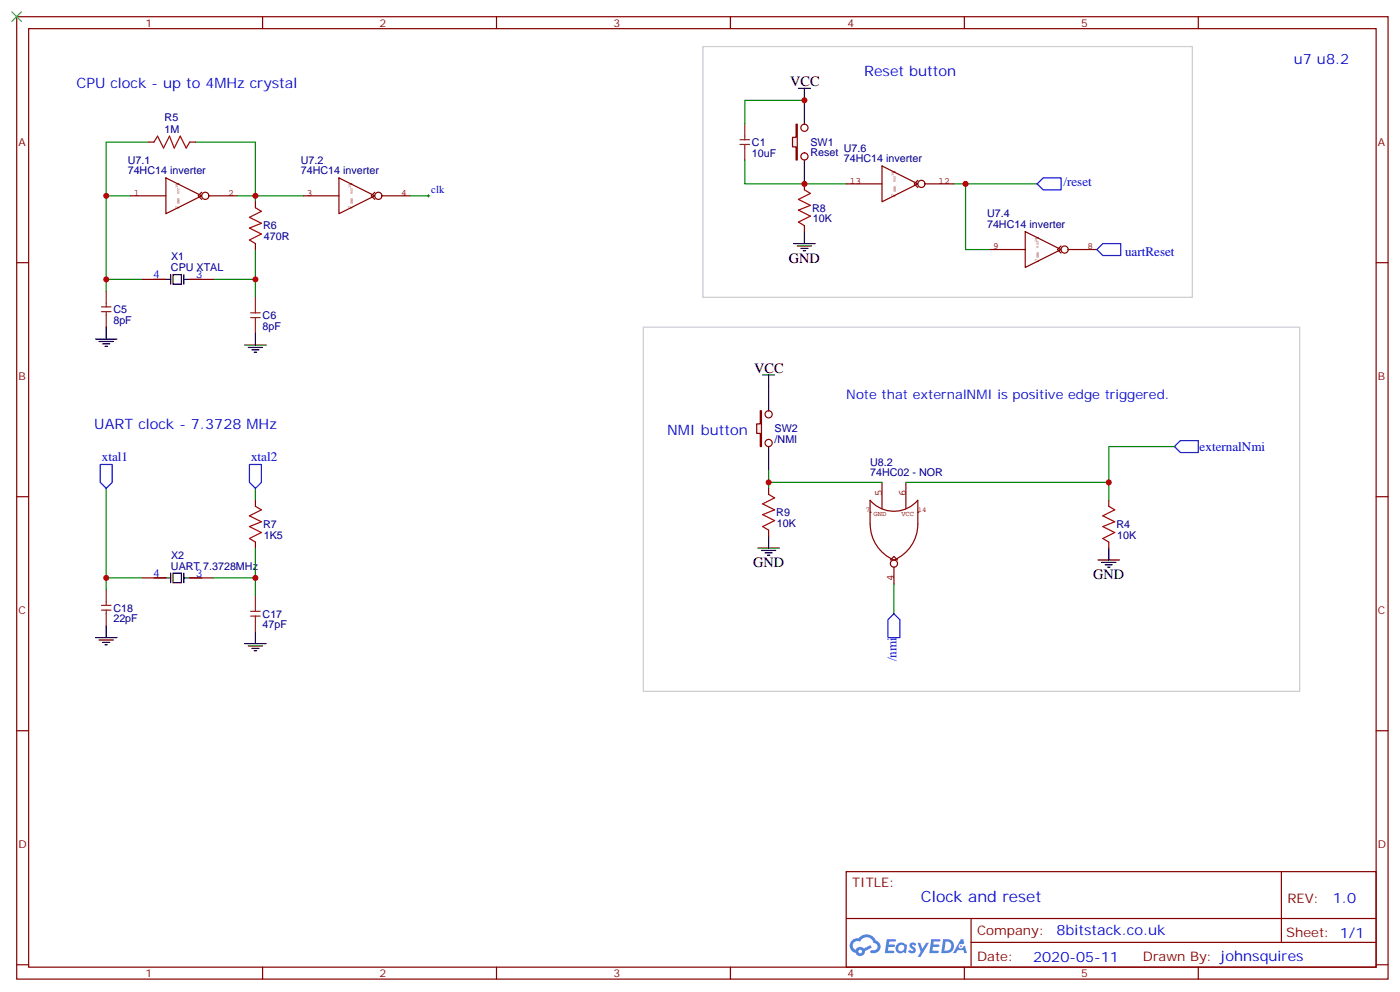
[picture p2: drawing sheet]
<svg xmlns="http://www.w3.org/2000/svg" width="414mm" height="293mm" viewBox="0 0 414 293" stroke-linecap="round" stroke-linejoin="round" font-family="sans-serif">
<g fill="none" stroke="#870000" stroke-width=".35">
<path d="M4.9 4.9h405.4v284.4h-405.4zM8.5 8.5h398.3v277.3h-398.3zM77.6 4.9v3.6M146.8 4.9v3.6M215.9 4.9v3.6M285 4.9v3.6M354.2 4.9v3.6M4.9 77.6h3.6M406.8 77.6h3.5M4.9 146.8h3.6M406.8 146.8h3.5M4.9 215.9h3.6"/>
<path d="M406.8 215.9h3.5M250.1 257.5h156.7v28.2h-156.7zM378.7 257.6l.1 20.8M250.2 271.4h156.4M287 278.4h119.6M287 271.4v14.1M4.9 285h3.6M77.6 285.7v3.6M146.8 285.7v3.6M215.9 285.7v3.6M285 285.7v3.6M354.2 285.7v3.6"/>
<path d="M406.8 285h3.5"/>
</g>
<g fill="#5487ff">
<path d="M269.1 278.7a1.22 1.22 0 0 1 1.7 .3l-.4 .5a.47 .47 0 0 0-.3-.4 .47 .47 0 0 0-.5 .2l.2 .3a1.14 1.14 0 0 1 .7 1.7 1.14 1.14 0 0 1-1.9 0l-.2-.2 .5-.5 .7 .4a.29 .29 0 0 0 .4-.3 .29 .29 0 0 0-.3-.3 1.04 1.04 0 0 1-.6-1.7z"/>
<path d="M262.1 277.5h2.4l.3 .1-.1 .5-1.9 .1-.1 .9h1.5l.4 .3-.4 .4h-1.6l-.2 1.1h1.8l.1 .3-.1 .4h-2.7z"/>
<path d="M275.3 277.5h2.3l.3 .1-.1 .5-1.8 .1-.1 .9h1.5l.3 .3-.4 .4h-1.5l-.2 1.1h1.7l.2 .3-.2 .4h-2.6z"/>
<path d="M284 277.5h.7l.3 1.2-.6 .3a.69 .69 0 0 0-1 .3 .69 .69 0 0 0 .5 1 .69 .69 0 0 0 .8-.6l.5-.3 .6 2.2h-.8l-.2-.9h-1.8l-.4 .9h-.9z"/>
<path d="M271.2 278.5h.8l.6 1.9 1.1-1.9h.9l-2.5 4.2h-.9l.9-1.5z"/>
<path d="M278.8 277.5l-.6 4.1h1.4a2.11 2.11 0 0 0 2.4-2.1 2.11 2.11 0 0 0-2.5-2zM279.5 278.2a1.39 1.39 0 0 1 1.7 1.4 1.39 1.39 0 0 1-1.8 1.3h-.3z"/>
<path d="M265.1 279.1a1.54 1.54 0 0 0-.1 2.1 1.54 1.54 0 0 0 2.2 .2l.6 .2 .3-2.3-.2-.2-.4-.1a1.49 1.49 0 0 0-2.4 .1zM265.4 280.1a.94 .94 0 0 1 1.8 0 .94 .94 0 0 1-1.8 0z"/>
<path d="M251.8 277.8a2.18 2.18 0 0 0 1.1 3.8 1.44 1.44 0 0 0 1.6 .9 1.44 1.44 0 0 0 1.2-1.5l2-1-.4-.7-2 .9a1.47 1.47 0 0 0-2.4 .5 1.39 1.39 0 0 1-.7-2 1.39 1.39 0 0 1 2-.5 2.12 2.12 0 0 1 2.2-1.3 2.12 2.12 0 0 1 1.9 1.7 1.14 1.14 0 0 1 1.1 1.4 1.14 1.14 0 0 1-1.7 .8 .43 .43 0 0 0-.5 .3 .43 .43 0 0 0 .4 .5 1.98 1.98 0 0 0 2.5-1.2 1.98 1.98 0 0 0-1.2-2.5 3.1 3.1 0 0 0-5.3-.7l-.8 .1zM253.7 281.1a.55 .55 0 0 1 1.1 0 .55 .55 0 0 1-1.1 0z"/>
<circle cx="284" cy="279.6" r=".26"/>
</g>
<path d="M126.3 57.9h.7M126.6 57.5v.7" fill="none" stroke="#000" stroke-width=".3"/>
<path d="M43.7 42h-12.3v44.1M57.9 42h17.6v17.6M75.5 57.9h14.1M75.5 73.7v14.1M31.4 82.6h10.6M63.1 82.6h12.4" fill="none" stroke="#008700" stroke-width=".35"/>
<path d="M30 92.1h2.8M30 90.7h2.8M31.4 86.1v4.6M31.4 92.1v4.6M74.1 93.8h2.8M74.1 92.4h2.8M75.5 87.8v4.6M75.5 93.8v4.6" fill="none" stroke="#8c2424" stroke-width=".35"/>
<g fill="none" stroke="#000" stroke-width=".35">
<path d="M237.8 29.6v7.1M237.8 47.3v7M31.4 96.7v3.5M45.5 82.6h4.9M50.4 81.1v2.9M51.2 81.1h2.4v2.9h-2.4zM54.3 82.6h5.3M54.3 81.1v2.9M75.5 98.4v3.6M28.2 100.2h6.4M29.3 100.9h4.2M30.3 101.6h2.2"/>
<path d="M31 102.3h.7M72.3 102h6.4M73.4 102.7h4.2M74.4 103.4h2.2M75.1 104.1h.7"/>
</g>
<path d="M42 82.6h7M56.1 82.6h7" fill="none" stroke="#870000" stroke-width=".35"/>
<path d="M235.3 36.7h.4v10.6h-.4v-3.9h-1.1v-2.8h1.1z" fill="#f0f0f0" stroke="#870000" stroke-width=".35"/>
<g fill="none" stroke="#870000" stroke-width=".35">
<circle cx="237.8" cy="37.7" r="1.06"/>
<circle cx="237.8" cy="46.2" r="1.06"/>
</g>
<path d="M220.1 36.7v4.6M218.7 42.7h2.8M218.7 41.3h2.8M220.1 42.7v4.6" fill="none" stroke="#8c2424" stroke-width=".35"/>
<g fill="none" stroke="#000" stroke-width=".35">
<path d="M236 26.1h3.5M237.8 26.1v3.5M234.6 72h6.3M235.7 72.7h4.2M236.7 73.4h2.1M237.4 74.1h.7M237.8 68.4v3.6M225.4 110.8h3.6M227.2 110.8v10.6M227.2 131.9v7.1M227.2 158.4v3.5M224 161.9h6.4"/>
<path d="M225.1 162.6h4.2M226.1 163.3h2.1M226.8 164h.7"/>
</g>
<path d="M237.8 29.6h-17.7v7.1M220.1 47.3v7h30M281.9 54.3h24.7" fill="none" stroke="#008700" stroke-width=".35"/>
<path d="M224.7 121.4h.4v10.5h-.4v-3.8h-1v-2.9h1z" fill="#f0f0f0" stroke="#870000" stroke-width=".35"/>
<g fill="none" stroke="#870000" stroke-width=".35">
<path d="M42 170.7h7M56.1 170.7h7"/>
<circle cx="227.2" cy="122.4" r="1.06"/>
<circle cx="227.2" cy="130.9" r="1.06"/>
</g>
<path d="M306.6 54.3l1.7-1.7h5.3v3.5h-5.3zM29.6 137.2h3.6v5.3l-1.8 1.8-1.8-1.8zM73.7 137.2h3.6v5.3l-1.8 1.8-1.8-1.8z" fill="none" stroke="#00f" stroke-width=".35"/>
<g fill="none" stroke="#000" stroke-width=".35">
<path d="M45.5 170.7h4.9M50.4 169.3v2.9M51.2 169.3h2.4v2.9h-2.4zM54.3 170.7h5.3M54.3 169.3v2.9M28.2 188.4h6.4M29.3 189.1h4.2M30.3 189.8h2.2M31 190.5h.7M31.4 184.9v3.5M72.3 190.1h6.4M73.4 190.9h4.2"/>
<path d="M74.4 191.6h2.2M75.1 192.3h.7M75.5 186.6v3.5"/>
</g>
<path d="M30 178.9h2.8M31.4 174.3v4.6M75.5 176v4.6M30 180.3h2.8M31.4 180.3v4.6M74.1 182h2.8M74.1 180.6h2.8M75.5 182v4.6" fill="none" stroke="#8c2424" stroke-width=".35"/>
<path d="M31.4 144.3v30M75.5 144.3v3.5M31.4 170.7h10.6M63.1 170.7h12.4M75.5 161.9v14.1" fill="none" stroke="#008700" stroke-width=".35"/>
<path d="M49 52.6l10.6 5.3-10.6 5.2z" fill="none" stroke="#850000" stroke-width=".35"/>
<g fill="#850000">
<circle cx="52.6" cy="61.4" r=".18"/>
<circle cx="52.6" cy="54.3" r=".18"/>
</g>
<g fill="none" stroke="#850000" stroke-width=".35">
<path d="M38.5 57.9h10.5M59.6 56.8l-1 1.1 1 1M61.7 57.9h8.5M100.2 52.6l10.6 5.3-10.6 5.2z"/>
<circle cx="60.7" cy="57.9" r="1.06"/>
</g>
<g fill="#850000">
<circle cx="103.7" cy="61.4" r=".18"/>
<circle cx="103.7" cy="54.3" r=".18"/>
</g>
<g fill="none" stroke="#850000" stroke-width=".35">
<path d="M89.6 57.9h10.6M110.8 56.8l-1.1 1.1 1.1 1M112.9 57.9h8.5M303 68.4l10.6 5.3-10.6 5.3z"/>
<circle cx="111.8" cy="57.9" r="1.06"/>
</g>
<g fill="#850000">
<circle cx="306.6" cy="77.3" r=".18"/>
<circle cx="306.6" cy="70.2" r=".18"/>
</g>
<g fill="none" stroke="#850000" stroke-width=".35">
<path d="M260.7 49l10.6 5.3-10.6 5.3zM292.5 73.7h10.5M313.6 72.7l-1 1 1 1.1M315.7 73.7h8.5"/>
<circle cx="314.7" cy="73.7" r="1.06"/>
</g>
<g fill="#850000">
<circle cx="264.2" cy="57.9" r=".18"/>
<circle cx="264.2" cy="50.8" r=".18"/>
</g>
<g fill="none" stroke="#850000" stroke-width=".35">
<path d="M250.1 54.3h10.6M271.3 53.3l-1.1 1 1.1 1.1M273.4 54.3h8.5"/>
<circle cx="272.3" cy="54.3" r="1.06"/>
</g>
<path d="M31.4 57.9h7.1M70.2 57.9h5.3M121.4 57.9h5.2M285.4 54.3v19.4h7.1" fill="none" stroke="#008700" stroke-width=".35"/>
<path d="M324.2 73.7l1.8-1.7h5.3v3.5h-5.3zM347.1 131.9l1.8-1.7h5.3v3.5h-5.3zM262.5 183.1l1.7-1.8 1.8 1.8v5.3h-3.5z" fill="none" stroke="#00f" stroke-width=".35"/>
<path d="M3.5 3.5l2.8 2.9M6.3 3.5l-2.8 2.9" fill="none" stroke="#3c3" stroke-width=".35"/>
<g fill="#850000">
<circle cx="257.2" cy="151.3" r=".18"/>
<circle cx="271.3" cy="151.3" r=".18"/>
</g>
<g fill="none" stroke="#850000" stroke-width=".35">
<path d="M257.2 154.9v-7.1a9.2 9.2 0 0 0 14.1 0v7.1a11.5 11.5 0 0 1-7.1 10.6 11.6 11.6 0 0 1-7-10.6M260.7 142.5v7.8M267.8 142.5v7.8M263.2 165.5l1-1.1 1.1 1.1M264.2 167.6v4.9"/>
<circle cx="264.2" cy="166.5" r="1.06"/>
</g>
<path d="M227.2 139v5.3M347.1 131.9h-19.4v10.6M227.2 142.5h33.5M267.8 142.5h59.9v5.3M264.2 172.5v8.8" fill="none" stroke="#008700" stroke-width=".35"/>
<path d="M324.6 165.5h6.3M325.6 166.2h4.2M326.7 166.9h2.1M327.4 167.6h.7M327.7 161.9v3.6" fill="none" stroke="#000" stroke-width=".35"/>
<path d="M207.8 13.8h144.6v74h-144.6zM190.1 96.7h194.1v107.6h-194.1z" fill="none" stroke="#ccc" stroke-width=".35"/>
<path d="M45.5 42l1.1-1.8 1.7 3.5 1.8-3.5 1.4 3.5 1.8-3.5 1.7 3.5 1.1-1.7M237.8 56.1l1.7 1.1-3.5 1.7 3.5 1.8-3.5 1.4 3.5 1.8-3.5 1.7 1.8 1.1M75.5 61.4l1.8 1-3.6 1.8 3.6 1.8-3.6 1.4 3.6 1.7-3.6 1.8 1.8 1.1M75.5 149.6l1.8 1-3.6 1.8 3.6 1.8-3.6 1.4 3.6 1.7-3.6 1.8 1.8 1.1M227.2 146.1l1.8 1-3.6 1.8 3.6 1.7-3.6 1.4 3.6 1.8-3.6 1.8 1.8 1M327.7 149.6l1.8 1-3.5 1.8 3.5 1.8-3.5 1.4 3.5 1.7-3.5 1.8 1.7 1.1" fill="none" stroke="#a10000" stroke-width=".35"/>
<path d="M43.7 42h1.8M56.1 42h1.8M75.5 59.6v1.8M237.8 54.3v1.8M75.5 72v1.7M237.8 66.7v1.7M75.5 147.8v1.8M227.2 144.3v1.8M227.2 156.6v1.8M327.7 147.8v1.8M75.5 160.2v1.7M327.7 160.2v1.7" fill="none" stroke="#870000" stroke-width=".35"/>
<g fill="#c00">
<circle cx="31.4" cy="170.7" r=".88"/>
<circle cx="237.8" cy="29.6" r=".88"/>
<circle cx="237.8" cy="54.3" r=".88"/>
<circle cx="31.4" cy="82.5" r=".88"/>
<circle cx="75.5" cy="57.9" r=".88"/>
<circle cx="75.5" cy="82.5" r=".88"/>
<circle cx="75.5" cy="170.7" r=".88"/>
<circle cx="31.4" cy="57.9" r=".88"/>
<circle cx="285.4" cy="54.3" r=".88"/>
<circle cx="227.2" cy="142.5" r=".88"/>
<circle cx="327.7" cy="142.5" r=".88"/>
</g>
<text font-size="4.6" fill="#00f" x="272.2" y="266.6">Clock and reset</text>
<g font-size="4.2" fill="#00f">
<text x="255.4" y="22.6">Reset button</text>
<text x="382.4" y="19.1">u7 u8.2</text>
<text x="22.6" y="26.1">CPU clock - up to 4MHz crystal</text>
<text x="27.9" y="126.6">UART clock - 7.3728 MHz</text>
<text x="197.2" y="128.4">NMI button</text>
<text x="393.9" y="266.8">1.0</text>
<text x="312.3" y="276.4">8bitstack.co.uk</text>
<text x="305.4" y="284.2">2020-05-11</text>
</g>
<g font-size="4.2">
<text x="233.5" y="25.4">VCC</text>
<text x="233.2" y="77.6">GND</text>
<text x="223" y="110.1">VCC</text>
<text x="222.6" y="167.6">GND</text>
<text x="323.1" y="171.1">GND</text>
</g>
<g font-size="3.9" fill="#00f">
<text x="314.3" y="55">/reset</text>
<text x="332.5" y="75.5">uartReset</text>
<text x="250.1" y="117.8">Note that externalNMI is positive edge triggered.</text>
<text x="30.1" y="136.2">xtal1</text>
<text x="74.2" y="136.2">xtal2</text>
<text x="354.6" y="133.2">externalNmi</text>
<text x="265" y="195.4" transform="rotate(-90 265 195.4)">/nmi</text>
</g>
<g font-size="3.9" fill="#800">
<text x="251.9" y="262.1">TITLE:</text>
<text x="380.5" y="266.8">REV:</text>
<text x="288.8" y="276.3">Company:</text>
<text x="380.2" y="276.9">Sheet: 1/1</text>
<text x="288.8" y="284">Date:</text>
<text x="337.8" y="284.1">Drawn By: johnsquires</text>
</g>
<g font-size="3.2" fill="#800">
<text x="43" y="7.9">1</text>
<text x="112.2" y="7.9">2</text>
<text x="181.3" y="7.9">3</text>
<text x="250.5" y="7.9">4</text>
<text x="319.6" y="7.9">5</text>
<text x="5.5" y="43">A</text>
<text x="407.3" y="43">A</text>
<text x="5.5" y="112.2">B</text>
<text x="407.3" y="112.2">B</text>
<text x="5.5" y="181.3">C</text>
<text x="407.3" y="181.3">C</text>
<text x="5.5" y="250.5">D</text>
<text x="407.3" y="250.5">D</text>
<text x="43" y="288.7">1</text>
<text x="112.2" y="288.7">2</text>
<text x="181.3" y="288.7">3</text>
<text x="250.5" y="288.7">4</text>
<text x="319.6" y="288.7">5</text>
</g>
<g font-size="3.2" fill="#000080">
<text x="48.7" y="35.9">R5</text>
<text x="48.7" y="39.2">1M</text>
<text x="222.2" y="46.3">10uF</text>
<text x="222.3" y="43.1">C1</text>
<text x="239.5" y="46.2">Reset</text>
<text x="239.5" y="43">SW1</text>
<text x="249.4" y="48">74HC14 inverter</text>
<text x="249.4" y="44.8">U7.6</text>
<text x="37.7" y="51.5">74HC14 inverter</text>
<text x="37.7" y="48.3">U7.1</text>
<text x="88.9" y="51.5">74HC14 inverter</text>
<text x="88.9" y="48.3">U7.2</text>
<text x="240" y="62.5">R8</text>
<text x="240.2" y="65.7">10K</text>
<text x="291.7" y="64.2">U7.4</text>
<text x="77.8" y="67.8">R6</text>
<text x="78" y="71">470R</text>
<text x="291.7" y="67.4">74HC14 inverter</text>
<text x="50.6" y="76.9">X1</text>
<text x="50.5" y="80.1">CPU XTAL</text>
<text x="33.5" y="95.7">8pF</text>
<text x="33.5" y="92.5">C5</text>
<text x="77.6" y="94.2">C6</text>
<text x="77.6" y="97.5">8pF</text>
<text x="229" y="130.9">/NMI</text>
<text x="229" y="127.7">SW2</text>
<text x="257.2" y="137.6">U8.2</text>
<text x="257.2" y="140.8">74HC02 - NOR</text>
<text x="77.8" y="156">R7</text>
<text x="229.5" y="152.5">R9</text>
<text x="229.7" y="155.7">10K</text>
<text x="330" y="156">R4</text>
<text x="78" y="159.2">1K5</text>
<text x="330.2" y="159.2">10K</text>
<text x="50.6" y="165.1">X2</text>
<text x="50.5" y="168.3">UART 7.3728MHz</text>
<text x="33.5" y="183.9">22pF</text>
<text x="33.5" y="180.7">C18</text>
<text x="77.6" y="185.6">47pF</text>
<text x="77.6" y="182.4">C17</text>
</g>
<g font-size="3.2" fill="#00f">
<text x="127.5" y="56.9">clk</text>
<text x="45.3" y="82.2">4</text>
<text x="57.9" y="82.2">3</text>
<text x="45.3" y="170.4">4</text>
<text x="57.9" y="170.4">3</text>
</g>
<g font-size="3.2" fill="#840000">
<text x="260.7" y="146.6" transform="rotate(-90 260.7 146.6)">5</text>
<text x="267.7" y="146.6" transform="rotate(-90 267.7 146.6)">6</text>
<text x="264.2" y="171.6" transform="rotate(-90 264.2 171.6)">4</text>
</g>
<g font-size="2.8" fill="#840000">
<text x="39.5" y="57.8">1</text>
<text x="67.5" y="57.8">2</text>
<text x="90.7" y="57.8">3</text>
<text x="118.6" y="57.8">4</text>
<text x="251.2" y="54.3">13</text>
<text x="277.4" y="54.3">12</text>
<text x="293.5" y="73.7">9</text>
<text x="321.5" y="73.7">8</text>
</g>
<g font-size="2.1" fill="#840000">
<text x="255.9" y="151.3">7</text>
<text x="258.2" y="152.4">GND</text>
<text x="266.4" y="152.4">VCC</text>
<text x="271.3" y="151.3">14</text>
</g>
<g font-size="1.1" fill="#840000">
<text x="264.2" y="52.1" transform="rotate(-90 264.2 52.1)">14</text>
<text x="264.8" y="53.8" transform="rotate(-90 264.8 53.8)">VCC</text>
<text x="52.5" y="55.6" transform="rotate(-90 52.5 55.6)">14</text>
<text x="53.1" y="57.3" transform="rotate(-90 53.1 57.3)">VCC</text>
<text x="103.7" y="55.6" transform="rotate(-90 103.7 55.6)">14</text>
<text x="104.2" y="57.3" transform="rotate(-90 104.2 57.3)">VCC</text>
<text x="264.2" y="57.9" transform="rotate(-90 264.2 57.9)">7</text>
<text x="264.8" y="56.8" transform="rotate(-90 264.8 56.8)">GND</text>
<text x="52.5" y="61.4" transform="rotate(-90 52.5 61.4)">7</text>
<text x="53.1" y="60.3" transform="rotate(-90 53.1 60.3)">GND</text>
<text x="103.7" y="61.4" transform="rotate(-90 103.7 61.4)">7</text>
<text x="104.2" y="60.3" transform="rotate(-90 104.2 60.3)">GND</text>
<text x="306.5" y="71.5" transform="rotate(-90 306.5 71.5)">14</text>
<text x="306.5" y="77.3" transform="rotate(-90 306.5 77.3)">7</text>
<text x="307.1" y="76.2" transform="rotate(-90 307.1 76.2)">GND</text>
<text x="307.1" y="73.2" transform="rotate(-90 307.1 73.2)">VCC</text>
</g>
</svg>
